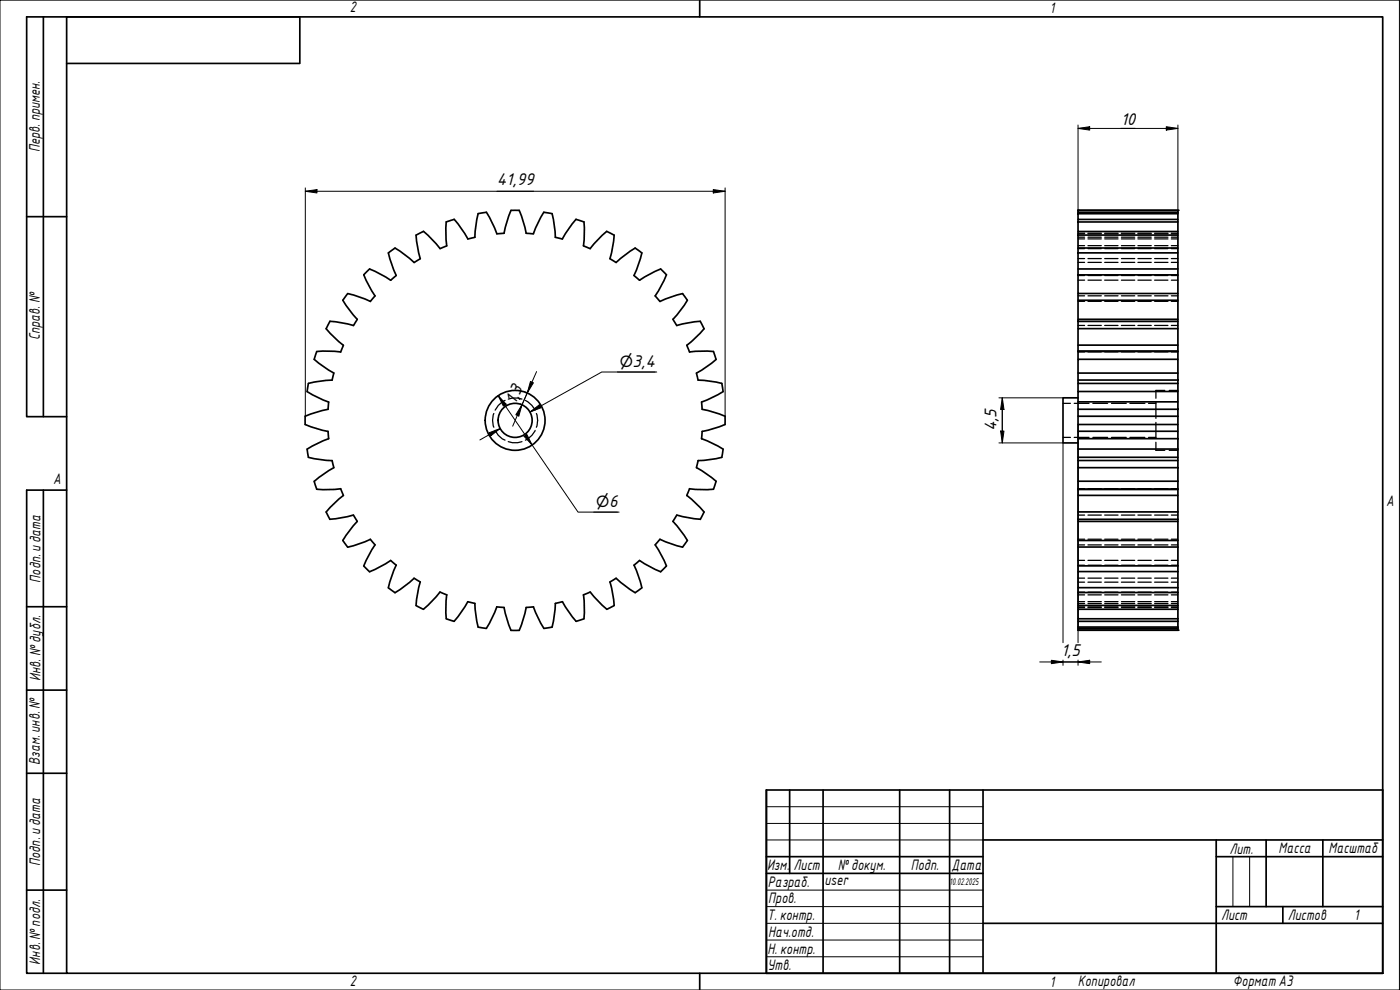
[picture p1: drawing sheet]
<svg xmlns="http://www.w3.org/2000/svg" width="420mm" height="297mm" viewBox="0 0 420 297" stroke-linecap="round" stroke-linejoin="round" font-family="sans-serif">
<g fill="none" stroke="#000" stroke-width=".51">
<path d="M124.3 78.7l-3.1-2.5-2.6-1.8-.9 .6-1.1 .9 1.1 3.8 1.2 2.9M126.2 77.6l-1.9 1.2M134.1 73.8l-2 .8-2.1-2.5-2.9-2.7-2.2 1.1 .3 3.2 .9 3.9M140.4 71.7l-2.1-3.4-2-2.5-2.4 .8-.1 3.1 .3 4M142.5 71.2l-2.1 .5M143.5 64.1l-.7 3.9-.3 3.2M146 63.7l-2.5 .4M146 63.7l1.5 2.7 1.6 3.7M151.3 70l.7-3.1 1.4-3.8h1.4h1l1.1 3 1 3.9M151.3 70l-2.2 .2M157.9 70l2.2 .2M165.7 64.1l-2.5-.4-1.9 3.5-1.2 2.9"/>
<path d="M165.7 64.1l.7 3.9 .2 3.2 2.2 .5M168.8 71.7l2.1-3.4 2-2.5 2.4 .8 .1 3.1-.3 4M183 77.6l1.9 1.2M184.3 70.5l-2.2-1.1-2.9 2.7-2.1 2.5-2-.8M184.3 70.6l-.3 3.1-.9 3.9M184.9 78.7l3.1-2.5 2.6-1.8 .8 .6 1.2 .9-.8 3-1.5 3.7M323.5 64.1h30v1.7h-30zM323.5 66.6h30v2.9h-30zM323.5 70.5h30v3.9h-30zM323.5 75.9h30v4.8h-30zM323.5 63.1h30v.6h-30zM323.5 63.7v.4"/>
<path d="M323.5 65.8v.8M323.5 69.5v1M323.5 74.4v1.5M323.5 63.1h30M353.5 63.7v.4M353.5 65.8v.8M353.5 69.5v1M353.5 74.4v1.5M104.3 88.1l-1.4 2 2.2 3.3 2.1 2.4-1.1 1.9M104.4 88.1l3.1 .9 3.7 1.4M106 97.7l-3.8-.9-3.2-.4-.7 1.3-.4 .9 2.1 2.4 3 2.6M110.9 80.7l-1.7 1.8 1.7 3.6 1.7 2.7-1.5 1.7"/>
<path d="M110.9 80.7l3.6 1.7 2.7 1.7 1.7-1.4M198.2 80.7l-3.5 1.7-2.8 1.7-1.6-1.4M198.3 80.7l1.7 1.8-1.7 3.6-1.7 2.7 1.5 1.7M206.3 90.1l-2.3 3.3-2.1 2.4 1.2 1.9 3.9-.9 3.2-.4 1.1 2.2-2.2 2.4-2.9 2.6M206.3 90.1l-1.5-2-3.8 1.1-2.9 1.2M323.5 82.5h30v5.6h-30zM323.5 95.8h30v.6h-30zM323.5 95.8v-5.7h30v5.7M323.5 80.7v1.8M323.5 88.1v2M323.5 96.4v2.2M353.5 80.7v1.8"/>
<path d="M353.5 88.1v2M353.5 96.4v2.2M92.2 117.5l3.5 1.9 2.9 1.2M102.2 105.6l-3.9-.3-3.2 .2-.8 2.3 3.2 2.5 2.7 1.6-.5 2.2-3.2 .2-3.9 .7-.4 2.5M103.1 103.6l-.9 2M206.1 103.6l.9 2M207 105.6l3.1-.3 4 .2 .8 2.3M209.5 114l3.2 .3 3.9 .7 .4 2.5M214.9 107.8l-3.1 2.5-2.8 1.6 .5 2.2M217 117.5l-3.5 1.9-3 1.2 .3 2.2 3.8 1 3 1.1v2.5l-3.8 1.3-3.1 .7-.2 2.2M323.5 119.4h-4.5v13.5h4.5M323.5 103.6h30v1.9h-30z"/>
<path d="M323.5 103.6v-5h30v5M323.5 114v1h30M323.5 111.9v-4.1h30v4.1M323.5 105.3h30M323.5 105.5v2.3M323.5 115v2.5M353.5 114v-2.1h-30v2.1h30v1M353.5 105.5v2.3M353.5 115v2.5M92.2 134.8l.4 2.4 3.9 .8 3.2 .2 .5 2.1-3.4 2.1-2.5 2 .7 2.4M98.6 131.6l-3.6 1.6-2.8 1.5M98.6 120.6l-.1 2.2-3.2 .8-3.7 1.3v1v1.5l3.7 1.3 3.1 .7 .2 2.2"/>
<path d="M209.5 138.2l-.5 2.1 2.8 1.7 3.1 2.4M210.6 131.6l2.9 1.2 3.5 1.9M217 134.8l-.4 2.4-3.1 .7-4 .3M323.5 122.8v2.1h30M323.5 120.6v-3.1h30v3.1M323.5 131.6v3.1h30M323.5 129.4v-2h30v2M323.5 138.2v-1h30v1M323.5 124.9v2.5M323.5 134.7v2.5M353.5 122.8v-2.2h-30v2.2h30v2.1M353.5 131.6v-2.2h-30v2.2h30v3.1"/>
<path d="M353.5 124.9v2.5M353.5 134.7v2.5M102.2 146.6l.9 2.1M102.2 146.7l-3.1 .2-4-.1M103 148.7l-3 2.6-2.1 2.3 .6 1.4 .5 .8 3.9-.5 3.1-.8M106.1 154.6l1.1 1.8-3.5 4.4-.8 1.4 .3 .4 1.1 1.6 3.2-.9 3.6-1.5M206.2 148.7l2.9 2.6 2.2 2.3-1.1 2.2-3.2-.4-3.9-.8-1.1 1.9 2.5 3 1.8 2.7-1.5 2-3.8-1.2-2.9-1.2-1.5 1.7 1.7 2.7 1.7 3.6-1.7 1.8M206.9 146.7l4 .2 3.2-.1M207 146.6l-.9 2.1M214.9 144.4l-.8 2.4M323.5 140.3v4.1h30M323.5 146.9v1.7h30v5"/>
<path d="M323.5 148.6v5h30M323.5 146.9h30M323.5 155.8v.6h30v5.8M323.5 156.4v5.8h30M323.5 155.8h30M323.5 144.4v2.3M323.5 153.6v2.2M353.5 140.3v-2.1h-30v2.1h30v4.1M353.5 144.4v2.3M353.5 146.9v1.7M353.5 153.6v2.8M110.9 171.5l3.6-1.7 2.7-1.6 1.7 1.4-1.2 2.9-1.1 3.8"/>
<path d="M111.1 161.8l1.5 1.7-1.7 2.7-1.7 3.6 1.7 1.8M124.3 173.5l-2.5 2.1-3.2 2.2-2.1-1.4M124.3 173.5l1.9 1.1M126.1 174.6l-.9 3.9-.3 3.1M175.1 178.5l.3 3.2-.1 3.9M177.1 177.6l-2 .9M177.1 177.6l2.6 3 2.4 2.2M183.1 174.6l.7 3.1 .5 3.9M184.9 173.5l-1.9 1.1M184.9 173.5l3.1 2.6 2.6 1.7 2-1.4M198.2 171.5l-3.5-1.7-2.8-1.6-1.6 1.4 1.2 2.9 1.1 3.8M323.5 162.2v1.9"/>
<path d="M323.5 169.8v1.7M323.5 176.3v1.5M353.5 164.1h-30v5.7h30M353.5 171.5h-30v4.8h30M353.5 177.8h-30v3.9h30M353.5 162.2v26.9M124.9 181.7l2.2 1.1M127.1 182.8l2.3-2.2 2.7-3 2 .9-.3 3.2 .1 3.9M133.9 185.7l2.4 .7M142.5 181.1l.4 3.9 .6 3.1M142.5 181.1l-2.1-.6-1.7 2.8-2.4 3.1M143.5 188.2l2.5 .4"/>
<path d="M151.3 182.3l.9 3.8 1.1 3 1 .1 1.5-.1 1.1-2.9 1-3.9M151.3 182.3l-2.2-.2-1.2 2.9-1.9 3.5M157.9 182.3l2.2-.2 1.2 2.9 1.9 3.5 2.5-.3 .6-3.2 .4-3.9 2.1-.6 2.1 3.4 2 2.5M175.2 185.7l-2.3 .7M184.3 181.7l-2.2 1.1M323.5 181.7v1.1M323.5 185.7v.7M323.5 188.1v.4M323.5 189.1h30M353.5 182.8h-30v2.9h30M353.5 186.4h-30v1.7h30M353.5 188.5h-30v.6h30"/>
<circle cx="154.6" cy="126.1" r="5.1"/>
<circle cx="154.6" cy="126.1" r="9"/>
</g>
<g fill="none" stroke="#000" stroke-width=".38">
<path d="M323.5 71.2h2M323.5 71.7h2M323.5 73.7h2M323.5 74.6h2M323.5 77.6h2M323.5 78.7h2M323.5 70h2M323.5 70.2h2M326.5 71.2h4M326.5 71.7h4M326.5 73.7h4M326.5 74.6h4"/>
<path d="M326.5 77.6h4M326.5 78.7h4M326.5 70h4M326.5 70.2h4M331.5 71.2h4M331.5 71.7h4M331.5 73.7h4M331.5 74.6h4M331.5 77.6h4M331.5 78.7h4M331.5 70h4M331.5 70.2h4"/>
<path d="M336.5 71.2h4.1M336.5 71.7h4.1M336.5 73.7h4.1M336.5 74.6h4.1M336.5 77.6h4.1M336.5 78.7h4.1M336.5 70h4.1M336.5 70.2h4.1M341.5 71.2h4M341.5 71.7h4M341.5 73.7h4M341.5 74.6h4"/>
<path d="M341.5 77.6h4M341.5 78.7h4M341.5 70h4M341.5 70.2h4M346.5 71.2h4M346.5 71.7h4M346.5 73.7h4M346.5 74.6h4M346.5 77.6h4M346.5 78.7h4M346.5 70h4M346.5 70.2h4"/>
<path d="M351.5 71.2h2M351.5 71.7h2M351.5 73.7h2M351.5 74.6h2M351.5 77.6h2M351.5 78.7h2M351.5 70h2M351.5 70.2h2M323.5 82.7h2M323.5 84.1h2M323.5 88.8h2M323.5 90.4h2"/>
<path d="M323.5 97.6h2M326.5 82.7h4M326.5 84.1h4M326.5 88.8h4M326.5 90.4h4M326.5 97.6h4M331.5 82.7h4M331.5 84.1h4M331.5 88.8h4M331.5 90.4h4M331.5 97.6h4M336.5 82.7h4.1"/>
<path d="M336.5 84.1h4.1M336.5 88.8h4.1M336.5 90.4h4.1M336.5 97.6h4.1M341.5 82.7h4M341.5 84.1h4M341.5 88.8h4M341.5 90.4h4M341.5 97.6h4M346.5 82.7h4M346.5 84.1h4M346.5 88.8h4"/>
<path d="M346.5 90.4h4M346.5 97.6h4M351.5 82.7h2M351.5 84.1h2M351.5 88.8h2M351.5 90.4h2M351.5 97.6h2M152.5 119.7l1.3-.3h1.6l1.3 .3M323.5 105.6h2M326.5 105.6h4M331.5 105.6h4M336.5 105.6h4.1"/>
<path d="M341.5 105.6h4M346.5 105.6h4M349.6 117.1h-2.7v2.4M350.9 117.1h2.6M351.5 105.6h2M148.2 124.1a5.8 5.8 0 0 0 0 4.1M148.6 129.1a5.8 5.8 0 0 0 3 3M151.6 120.1a6.5 6.5 0 0 0-3 2.9M152.5 132.5l1.3 .3h1.6l1.3-.3M157.7 120.1a6.7 6.7 0 0 1 2.9 2.9M160.6 129.1a5.9 5.9 0 0 1-2.9 3M161 124.1a5.8 5.8 0 0 1 0 4.1"/>
<path d="M319 131.2h2.2M319 121h2.2M322.4 131.2h4.4M322.4 121h4.4M328 131.2h4.4M328 121h4.4M333.6 131.2h4.4M333.6 121h4.4M339.1 131.2h4.5M339.1 121h4.5M344.7 131.2h2.2M344.7 121h2.2"/>
<path d="M346.9 120.7v4.8M346.9 126.7v4.8M346.9 132.7v2.4h2.7M350.9 135.1h2.6M323.5 146.6h2M323.5 154.5h2M326.5 146.6h4M326.5 154.5h4M331.5 146.6h4M331.5 154.5h4M336.5 146.6h4.1M336.5 154.5h4.1"/>
<path d="M341.5 146.6h4M341.5 154.5h4M346.5 146.6h4M346.5 154.5h4M351.5 146.6h2M351.5 154.5h2M323.5 161.8h2M323.5 163.5h2M323.5 168.1h2M323.5 169.6h2M323.5 173.5h2M323.5 174.7h2"/>
<path d="M323.5 177.7h2M323.5 178.5h2M326.5 161.8h4M326.5 163.5h4M326.5 168.1h4M326.5 169.6h4M326.5 173.5h4M326.5 174.7h4M326.5 177.7h4M326.5 178.5h4M331.5 161.8h4M331.5 163.5h4"/>
<path d="M331.5 168.1h4M331.5 169.6h4M331.5 173.5h4M331.5 174.7h4M331.5 177.7h4M331.5 178.5h4M336.5 161.8h4.1M336.5 163.5h4.1M336.5 168.1h4.1M336.5 169.6h4.1M336.5 173.5h4.1M336.5 174.7h4.1"/>
<path d="M336.5 177.7h4.1M336.5 178.5h4.1M341.5 161.8h4M341.5 163.5h4M341.5 168.1h4M341.5 169.6h4M341.5 173.5h4M341.5 174.7h4M341.5 177.7h4M341.5 178.5h4M346.5 161.8h4M346.5 163.5h4"/>
<path d="M346.5 168.1h4M346.5 169.6h4M346.5 173.5h4M346.5 174.7h4M346.5 177.7h4M346.5 178.5h4M351.5 161.8h2M351.5 163.5h2M351.5 168.1h2M351.5 169.6h2M351.5 173.5h2M351.5 174.7h2"/>
<path d="M351.5 177.7h2M351.5 178.5h2M323.5 180.5h2M323.5 181.1h2M323.5 182.1h2M323.5 182.3h2M326.5 180.5h4M326.5 181.1h4M326.5 182.1h4M326.5 182.3h4M331.5 180.5h4M331.5 181.1h4"/>
<path d="M331.5 182.1h4M331.5 182.3h4M336.5 180.5h4.1M336.5 181.1h4.1M336.5 182.1h4.1M336.5 182.3h4.1M341.5 180.5h4M341.5 181.1h4M341.5 182.1h4M341.5 182.3h4M346.5 180.5h4M346.5 181.1h4"/>
<path d="M346.5 182.1h4M346.5 182.3h4M351.5 180.5h2M351.5 181.1h2M351.5 182.1h2M351.5 182.3h2"/>
</g>
<g fill="#000">
<circle cx="323.5" cy="63.1" r=".25"/>
<circle cx="353.5" cy="63.1" r=".25"/>
<circle cx="323.5" cy="189.1" r=".25"/>
<circle cx="353.5" cy="189.1" r=".25"/>
</g>
<path d="M20 5.1h395v286.9h-395zM210 0v5.1M210 292v5" fill="none" stroke="#000" stroke-width=".51"/>
<path d="M0 0h420v297h-420z" fill="none" stroke="#000" stroke-width=".3"/>
<g fill="none" stroke="#000" stroke-width=".51">
<path d="M230 237h185v55h-185zM237 237v25.1M247 237v55M270 237v55M285 237v55M295 237v55M230 257h65M295 252h120M365 257h50M365 252v40M380 252v20M397 252v20"/>
<path d="M230 262.1h65M295 277h120M365 272h50M385 272v5"/>
</g>
<path d="M230 242h65M230 247.1h65M230 252h65M370 257v15M375 257v15M230 267.1h65M230 272h65M230 277h65M230 282.1h65M230 287.1h65" fill="none" stroke="#000" stroke-width=".3"/>
<path d="M13 5.1v119.9M20 19h70v-13.9h-82v119.9h12M8 65h12M13 147.1v144.9M20 147.1h-12v144.9h12M8 182h12M8 207.1h12M8 232h12M8 267.1h12" fill="none" stroke="#000" stroke-width=".51"/>
<g fill="none" stroke="#000" stroke-width=".3">
<path d="M323.5 38.5l3.5-.5v1zM323.5 38.5h30M323.5 37.5v26.6M350 38l3.5 .5-3.5 .5zM353.5 37.5v26.6M91.6 57.4l3.5-.5v1zM91.6 57.4h126M91.6 56.4v68.5M214.1 56.9l3.5 .5-3.5 .5zM217.6 56.4v68.5M149.5 118.7l2.4 2.6-.8 .5zM149.5 118.7l24 35h12.3"/>
<path d="M157.7 117.7l.5 .2-1.5 3.6-.6-.3M159.2 114.5l.9 .4-1.9 3zM161 111.5l-4.7 10.7M185.3 111.6h11.3M197.1 111.6h-16.5l-21.5 12 3-1.7M299.8 119.4h19.2M300.8 119.4l.5 3.5h-1zM300.8 119.4v13.5M146.8 129.8l3.3-1.2-2.8 2.1zM150.1 128.6l-6.1 3.4M156.7 121.5l-1 3.3-.9-.4zM156.7 121.5l-2.8 6.4"/>
<path d="M157.3 130.9l.8-.5 1.6 3.1zM159.1 123.6l2.8-2.1 .5 .9zM299.8 132.9h19.2v59.9M300.3 129.3h1l-.5 3.6zM323.5 127.4v65.4M178.2 153.7h7.1M312 198.6h18.5M315.5 198.1l3.5 .5-3.5 .5zM319 198v1.6M323.5 198.6l3.5-.5v1zM323.5 198v1.6"/>
</g>
<g fill="#000">
<path d="M323.5 38.5l3.5-.5v1zM350 38l3.5 .5-3.5 .5zM91.6 57.4l3.5-.5v1zM214.1 56.9l3.5 .5-3.5 .5zM159.2 114.5l.9 .4-1.9 3zM146.8 129.8l3.3-1.2-2.8 2.1zM149.5 118.7l2.4 2.6-.8 .5zM156.7 121.5l-1 3.3-.9-.4zM157.3 130.9l.8-.5 1.6 3.1zM159.1 123.6l2.8-2.1 .5 .9zM300.3 129.3h1l-.5 3.6zM300.8 119.4l.5 3.5h-1z"/>
<path d="M315.5 198.1l3.5 .5-3.5 .5zM323.5 198.6l3.5-.5v1z"/>
</g>
<g font-size="4.9">
<text x="336.4" y="37.6">10</text>
<text x="149.1" y="55.6">41,99</text>
<text x="185.3" y="110">⌀3,4</text>
<text x="154.7" y="121.5" transform="rotate(-66 154.7 121.5)">1,3</text>
<text x="299.1" y="129.5" transform="rotate(-90 299.1 129.5)">4,5</text>
<text x="178.2" y="152">⌀6</text>
<text x="318.5" y="196.8">1,5</text>
</g>
<g font-size="4.4">
<text x="105" y="3.7">2</text>
<text x="315" y="3.8">1</text>
<text x="11.9" y="45.6" transform="rotate(-90 11.9 45.6)">Перв. примен.</text>
<text x="12" y="102.2" transform="rotate(-90 12 102.2)">Справ. №</text>
<text x="16" y="145.2">A</text>
<text x="416" y="151.7">A</text>
<text x="12.2" y="174.8" transform="rotate(-90 12.2 174.8)">Подп. идата</text>
<text x="12.2" y="204.3" transform="rotate(-90 12.2 204.3)">Инв. №дубл.</text>
<text x="12" y="229.5" transform="rotate(-90 12 229.5)">Взам. инв. №</text>
<text x="369" y="256.1">Лит.</text>
<text x="383.7" y="256.1">Масса</text>
<text x="398.7" y="256.1">Масштаб</text>
<text x="12.1" y="259.8" transform="rotate(-90 12.1 259.8)">Подп. идата</text>
<text x="230.2" y="261.1">Изм.</text>
<text x="238.2" y="261.1">Лист</text>
<text x="251.5" y="261">№докум.</text>
<text x="273.4" y="261.2">Подп.</text>
<text x="285.6" y="261.2">Дата</text>
<text x="230.4" y="266.1">Разраб.</text>
<text x="247.4" y="265.7">user</text>
<text x="230.6" y="271.1">Пров.</text>
<text x="230.3" y="276.1">Т. контр.</text>
<text x="230.5" y="281.1">Нач.отд.</text>
<text x="366.5" y="276.1">Лист</text>
<text x="386.5" y="276.1">Листов</text>
<text x="406.4" y="276">1</text>
<text x="230.4" y="286.1">Н. контр.</text>
<text x="12.1" y="289.4" transform="rotate(-90 12.1 289.4)">Инв. №подл.</text>
<text x="230.3" y="291.1">Утв.</text>
<text x="105" y="295.9">2</text>
<text x="315" y="296.1">1</text>
<text x="323.5" y="295.8">Копировал</text>
<text x="370" y="295.8">Формат А3</text>
</g>
<text font-size="2.8" x="285" y="265.5">10.02.2025</text>
</svg>
